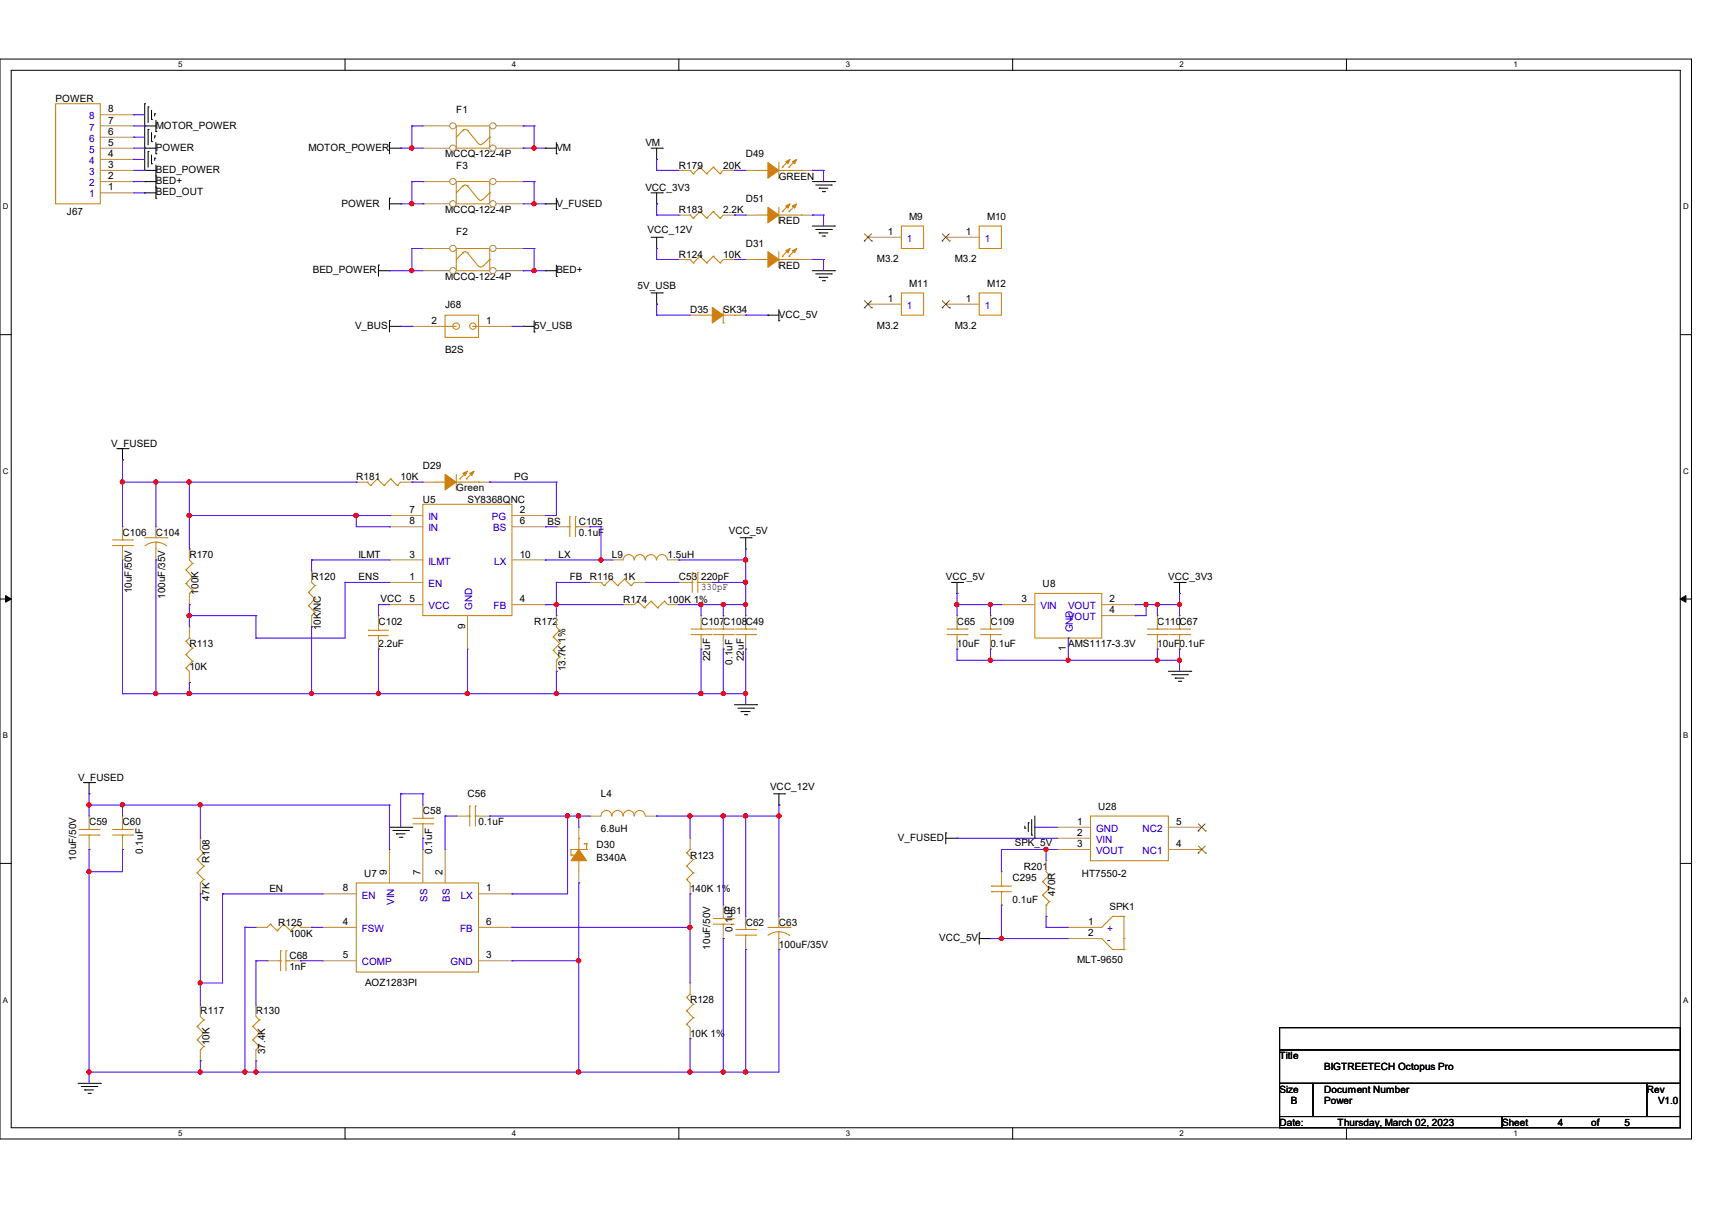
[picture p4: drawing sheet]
<svg xmlns="http://www.w3.org/2000/svg" width="297mm" height="210mm" viewBox="0 0 297 210" stroke-linecap="round" stroke-linejoin="round" font-family="sans-serif">
<path d="M0 10.2h293.5v187.3h-293.5zM1.9 12.2h289.6v183.4h-289.6z" fill="none" stroke="#000" stroke-width=".17"/>
<g fill="#fff">
<path d="M30.9 10.5h.8v1.5h-.8z"/>
<path d="M30.9 195.8h.8v1.5h-.8z"/>
</g>
<path d="M59.9 10.2v2M59.9 195.6v1.9" fill="none" stroke="#000" stroke-width=".17"/>
<g fill="#fff">
<path d="M88.8 10.5h.8v1.5h-.8z"/>
<path d="M88.8 195.8h.8v1.5h-.8z"/>
</g>
<path d="M117.8 10.2v2M117.8 195.6v1.9" fill="none" stroke="#000" stroke-width=".17"/>
<g fill="#fff">
<path d="M146.7 10.5h.8v1.5h-.8z"/>
<path d="M146.7 195.8h.8v1.5h-.8z"/>
</g>
<path d="M175.7 10.2v2M175.7 195.6v1.9" fill="none" stroke="#000" stroke-width=".17"/>
<g fill="#fff">
<path d="M204.6 10.5h.8v1.5h-.8z"/>
<path d="M204.6 195.8h.8v1.5h-.8z"/>
</g>
<path d="M233.6 10.2v2M233.6 195.6v1.9" fill="none" stroke="#000" stroke-width=".17"/>
<g fill="#fff">
<path d="M262.6 10.5h.7v1.5h-.7z"/>
<path d="M262.6 195.8h.7v1.5h-.7z"/>
<path d="M.5 35.1h1v1.5h-1z"/>
<path d="M292 35.1h1v1.5h-1z"/>
<path d="M.5 80.9h1v1.6h-1z"/>
<path d="M292 80.9h1v1.6h-1z"/>
</g>
<path d="M0 58h1.9M291.5 58h2" fill="none" stroke="#000" stroke-width=".17"/>
<g fill="#fff">
<path d="M.5 126.8h.9v1.5h-.9z"/>
<path d="M292 126.8h.9v1.5h-.9z"/>
</g>
<path d="M0 103.9h1.9M291.5 103.9h2" fill="none" stroke="#000" stroke-width=".17"/>
<path d="M1 103.3l.9 .6-.9 .5zM291.5 103.9l1-.6v1.1z" fill="#000" stroke="#000" stroke-width=".17"/>
<g fill="#fff">
<path d="M.5 172.6h.9v1.6h-.9z"/>
<path d="M292 172.6h.9v1.6h-.9z"/>
</g>
<g fill="none" stroke="#000" stroke-width=".17">
<path d="M25.1 18h.1M25.1 18v11.5M25.7 18.5h.1M25.7 18.5v2.8M26.3 19.1v1.6M26.8 19.7h.1M26.8 19.7v.4M25.1 21.8h.1M25.1 25.7h.1M25.1 29.5h.1M25.1 31.5h.1M25.1 33.4h.1"/>
<path d="M25.1 21.8h2M25.1 25.7h2M25.1 29.5h2M25.1 31.5h2M25.1 33.4h2M25.7 22.4h.1M25.7 26.3h.1M25.7 22.4v2.7M25.7 26.3v2.7M26.3 20.7h.1M26.3 24.6h.1M26.3 28.4h.1"/>
<path d="M26.3 23v1.6M26.3 26.9v1.5M26.8 23.6h.1M26.8 27.4h.1M26.8 23.6v.4M26.8 27.4v.4M27.1 22.8h.1M27.1 26.7h.1M27.1 30.5h.1M27.1 32.5h.1M27.1 34.4h.1M27.1 20.9v1.9"/>
<path d="M27.1 24.7v2M27.1 28.6v5.8M67.6 24.7h.1M67.6 34.4h.1M67.6 25.7h1.9M67.6 24.7v2M67.6 34.4v1.9M67.6 35.3h1.9M69.5 25.7h.1M69.5 35.3h.1M94.6 25.7h.1M94.6 35.3h.1"/>
<path d="M94.6 25.7h1.9M94.6 35.3h1.9M96.5 26.7h.1M96.5 36.3h.1M96.5 24.7v2M96.5 34.4v1.9M112.9 25.7h2M112.9 33.4h2M113.9 27.6h.1M113.9 35.3h.1M113.9 25.7v1.9M113.9 33.4v1.9"/>
<path d="M114.9 25.7h.1M114.9 33.4h.1M140.9 31.5h3.9M140.9 39.2h3.9M141.5 32.1h2.7M141.5 39.8h2.7M142.1 32.6h.1M142.1 32.6h1.5M142.7 33.2h.3M143 33.2h.1M144.2 32.1h.1M144.2 39.8h.1"/>
<path d="M144.8 31.5h.1M144.8 39.2h.1M65.7 46h.1M65.7 46.9h1.9M65.7 46v1.9M67.6 46.9h.1M67.6 55.6h.1M67.6 55.6v2M67.6 56.6h1.9M69.5 56.6h.1M90.8 56.6h.1M90.8 56.6h1.9"/>
<path d="M92.7 57.6h.1M92.7 55.6v2M94.6 46.9h.1M94.6 46.9h1.9M96.5 47.9h.1M96.5 46v1.9M112.9 41.1h2M112.9 50.8h2M113.9 43.1h.1M113.9 52.7h.1M113.9 41.1v2M113.9 50.8v1.9"/>
<path d="M114.9 41.1h.1M114.9 50.8h.1M133.2 54.7h.1M133.2 54.7h1.9M135.1 55.6h.1M135.1 53.7v1.9M140.9 46.9h3.9M141.5 47.5h2.7M142.1 48.1h.1M142.1 40.4h.1M142.1 48.1h1.5M142.1 40.4h1.5"/>
<path d="M142.7 48.7h.3M142.7 40.9h.3M143 48.7h.1M143 40.9h.1M144.2 47.5h.1M144.8 46.9h.1M20.3 77.8h1.9M21.3 79.8h.1M21.3 77.8v2M22.2 77.8h.1M128.4 93.3h1.9M129.4 95.2h.1"/>
<path d="M129.4 93.3v1.9M130.3 93.3h.1M165.1 101h1.9M166 102.9h.1M166 101v1.9M167 101h.1M202.7 116.4h3.9M203.3 117h2.7M203.7 101h1.9M203.9 117.6h.1M203.9 117.6h1.5M204.4 118.2h.5"/>
<path d="M204.6 102.9h.1M204.6 101v1.9M204.9 118.2h.1M205.6 101h.1M206 117h.1M206.6 116.4h.1M14.5 135.7h1.9M15.5 137.7h.1M15.5 135.7v2M16.4 135.7h.1M127.4 122.2h3.9M128 122.8h2.7"/>
<path d="M128.6 123.4h.1M128.6 123.4h1.5M129.2 124h.3M129.5 124h.1M130.7 122.8h.1M131.3 122.2h.1M134.2 137.7h1.9M135.1 139.6h.1M135.1 137.7v1.9M136.1 137.7h.1M0 149.7h1.9M67.6 143.5h3.9"/>
<path d="M68.2 144h2.7M68.7 144.6h.1M68.7 144.6h1.6M69.3 145.2h.4M69.7 145.2h.1M70.9 144h.1M71.5 143.5h.1M164.1 144.4h.1M164.1 145.4h1.9M164.1 144.4v1.9M166 145.4h.1M177.8 143.6h.1"/>
<path d="M177.8 143.3v.3M178.4 142.7h.1M178.4 142.7v1.5M179 144.8h.1M179 142.1v2.7M179.5 145.4h.1M179.5 141.5v3.9M291.5 149.7h2M169.9 161.8h.1M169.9 162.8h1.9M169.9 161.8v1.9M171.8 162.8h.1"/>
<path d="M222 178.2h69.5v3.9h-69.5zM13.5 187.9h3.9M14.1 188.4h2.7M14.7 189h.1M14.7 189h1.5M15.3 189.6h.4M15.7 189.6h.1M16.8 188.4h.1M17.4 187.9h.1M222 182.1h69.5v5.8h-69.5zM222 187.9h5.8v5.7h-5.8zM222 193.6h38.6v2h-38.6z"/>
<path d="M227.8 187.9h57.9v5.7h-57.9zM260.6 193.6h30.9v2h-30.9zM285.7 187.9h5.8v5.7h-5.8z"/>
</g>
<g fill="none" stroke="#cc8006" stroke-width=".17">
<path d="M79.2 31.5h5.8v3.8h-5.8zM80.3 32.3l.4-.2 .4 .2M80.3 32.3h.1M80.3 32.3l-1.1 1.1M81.1 32.3h.1M81.1 32.3l1.9 2.3M83.7 34.5l-.3 .3-.3-.2M85 33.4h.1M85 33.4l-1.2 1.2M119.7 29.5h.1M119.7 37.3h.1M119.7 29.5l.6 .6"/>
<path d="M119.7 37.3l.6 .5M120.3 30.1h.1M120.3 37.8h.1M121.5 29h.1M121.5 36.7h.1M121.5 29l1.1 1.1M121.5 29l-1.2 1.1M121.5 36.7l1.1 1.1M121.5 36.7l-1.2 1.1M122.6 30.1h.1M122.6 37.8h.1M123.7 29h.1"/>
<path d="M123.7 36.7h.1M123.7 29l1.2 1.1M123.7 29l-1.1 1.1M123.7 36.7l1.2 1.1M123.7 36.7l-1.1 1.1M124.9 30.1h.1M124.9 37.8h.1M125.5 29.5l-.6 .6M125.5 37.3l-.6 .5M169.9 39.2h3.8v3.9h-3.8zM77.2 54.7h5.8v3.8h-5.8zM77.2 56.6h.1"/>
<path d="M77.2 56.6h2M82 56.6h.1M82 56.6h1M121.6 54.7h2M123.6 54.7h.1M125.5 56h.1M125.5 53.3v2.7M125.5 54.7h1.9M127.4 54.7h.1M156.4 50.8h3.8v3.9h-3.8zM19.5 94.6h3.5M19.5 93.6h3.5"/>
<path d="M21.3 93.6h.1M21.3 94.6h.1M21.3 93.3v.3M21.3 94.6v.6M23 94.6h.1M23 93.6h.1M73.4 87.5h15.4v19.3h-15.4zM75.3 83.6h1.9M77.2 83.6h.1M79.2 85h.1M79.2 82.3v2.7M79.2 83.6h3.8"/>
<path d="M79.8 83.1h.1M80.9 83.1h.1M80.9 81.9l-1.1 1.2M82 81.9l-1.1 1.2M83 83.6h.1M120.1 99.3h.1M120.1 99.3v3.4M121.1 99.3h.1M121.1 99.3v3.4M32.3 115.9h.1M32.3 113.5h.1M32.3 111.2h.1"/>
<path d="M32.3 115.9l.6 .5M32.3 113.5l1.1 1.2M32.3 111.2l1.1 1.2M32.9 110.7h.1M32.9 110.7l-.6 .5M33.4 114.7h.1M33.4 112.4h.1M33.4 114.7l-1.1 1.2M33.4 112.4l-1.1 1.1M110.6 104.3h.1M110.6 104.3l-.5 .6M110.6 104.3l1.2 1.1"/>
<path d="M111.8 105.4h.1M112.9 104.3h.1M112.9 104.3l-1.1 1.1M112.9 104.3l1.2 1.1M114.1 105.4h.1M115.3 104.3h.1M115.3 104.3l-1.2 1.1M115.3 104.3l.5 .6M115.8 104.9h.1M119.7 101h.4M120.1 101h.1M121.1 101h.1"/>
<path d="M121.1 101h.5M13.7 144.8h3.5M13.7 143.8h3.5M15.5 143.8h.1M15.5 144.8h.1M15.5 143.5v.3M15.5 144.8v.6M17.2 144.8h.1M17.2 143.8h.1M34.2 149.1h.1M34.2 151.4h.1M34.2 149.1l1.1 1.1"/>
<path d="M34.2 151.4l1.1 1.1M34.8 153.1h.1M34.8 147.3l.5 .6M35.3 147.9h.1M35.3 150.2h.1M35.3 152.5h.1M35.3 147.9l-1.1 1.2M35.3 150.2l-1.1 1.2M35.3 152.5l-.5 .6M106.1 141.5a.93 .93 0 0 0-.9-1 .93 .93 0 0 0-.9 1M108.1 141.5a.95 .95 0 0 0-1-1 .95 .95 0 0 0-.9 1M110 141.5a.95 .95 0 0 0-.9-1 .95 .95 0 0 0-1 1"/>
<path d="M111.9 141.5a.93 .93 0 0 0-.9-1 .93 .93 0 0 0-.9 1M119.1 152.5h.1M119.1 150.2h.1M119.1 147.9h.1M119.1 152.5l.6 .6M119.1 150.2l1.2 1.2M119.1 147.9l1.2 1.2M119.7 147.3h.1M119.7 147.3l-.6 .6M120.3 151.4h.1M120.3 149.1h.1M120.3 151.4l-1.2 1.1"/>
<path d="M120.3 149.1l-1.2 1.1M123.7 159.3h3.5M125.5 159.3h.1M125.5 158.9v.4M127.2 159.3h.1M180.9 152.9h.1M180.9 155.2h.1M180.9 152.9l1.1 1.2M180.9 155.2l1.1 1.2M181.5 157h.1M181.5 151.2l.5 .6M182 151.8h.1"/>
<path d="M182 154.1h.1M182 156.4h.1M182 151.8l-1.1 1.1M182 154.1l-1.1 1.1M182 156.4l-.5 .6M193 158.9h.1M193 158.9l-1.9 1.9M193 158.9h2M195 158.9h.1M195 158.9v5.8M123.7 160.3h3.5M125.5 160.3h.1"/>
<path d="M125.5 160.3v.5M127.2 160.3h.1M191.1 162.8l1.9 1.9M193 164.7h.1M193 164.7h2M195 162.8h.1M195 164.7h.1"/>
<circle cx="79.2" cy="56.6" r=".56"/>
<circle cx="82" cy="56.6" r=".55"/>
</g>
<g fill="none" stroke="#a84" stroke-width=".17">
<path d="M117.8 29.5h.1M117.8 37.3h.1M117.8 29.5h1.9M117.8 37.3h1.9M125.5 29.5h1.9M125.5 37.3h1.9M127.4 29.5h.1M127.4 37.3h.1M71.5 56.6h.1M71.5 56.6h5.7M83 56.6h5.8M88.8 56.6h.1"/>
<path d="M119.7 54.7h.1M119.7 54.7h1.9M127.4 54.7h2M129.4 54.7h.1M150.6 52.7h.1M150.6 52.7h5.8M164.1 41.1h.1M164.1 41.1h5.8M21.3 91.4h.1M21.3 97.1h.1M21.3 91.4v1.9M21.3 95.2v1.9"/>
<path d="M67.6 97.1h.1M67.6 89.4h.1M67.6 91.4h.1M67.6 89.4h5.8M67.6 97.1h5.8M67.6 91.4h5.8M73.4 83.6h.1M73.4 83.6h1.9M83 83.6h2M85 83.6h.1M88.8 89.4h5.8M88.8 97.1h5.8"/>
<path d="M88.8 91.4h5.8M94.6 89.4h.1M94.6 91.4h.1M94.6 97.1h.1M32.9 118.4h.1M32.9 108.7h.1M32.9 108.7v2M32.9 116.4v2M67.6 101h.1M67.6 104.9h.1M67.6 101h5.8M67.6 104.9h5.8"/>
<path d="M81.1 112.6h.1M81.1 106.8v5.8M88.8 104.9h5.8M94.6 104.9h.1M108.1 104.9h.1M108.1 104.9h2M115.8 104.9h2M117.8 101h.1M117.8 104.9h.1M117.8 101h1.9M121.6 101h2M123.6 101h.1"/>
<path d="M15.5 141.5h.1M15.5 147.3h.1M15.5 141.5v2M15.5 145.4v1.9M34.8 145.4h.1M34.8 155h.1M34.8 145.4v1.9M34.8 153.1v1.9M102.3 141.5h.1M102.3 141.5h2M112 141.5h1.9M113.9 141.5h.1"/>
<path d="M119.7 155h.1M119.7 145.4h.1M119.7 145.4v1.9M119.7 153.1v1.9M125.5 157h.1M125.5 157v1.9M181.5 149.3h.1M181.5 158.9h.1M181.5 149.3v1.9M181.5 157v1.9M125.5 162.8h.1M125.5 160.8v2"/>
<path d="M185.3 160.8h.1M185.3 162.8h.1M185.3 160.8h5.8M185.3 162.8h5.8"/>
</g>
<g fill="#cc8006" stroke="#cc8006" stroke-width=".17">
<path d="M77.2 82.3l2 1.3-2 1.4z" fill-rule="evenodd"/>
<path d="M81.5 82.1l.8-.4-.4 .8z" fill-rule="evenodd"/>
<path d="M80.3 82.1l.8-.4-.4 .8z" fill-rule="evenodd"/>
<path d="M123.6 53.3l1.9 1.4-1.9 1.3z" fill-rule="evenodd"/>
</g>
<path d="M149.9 53.4h.1M150 52.2l1.2 1.2M151.2 52.2l-1.3 1.2M151.2 53.4h.1M163.4 41.8h.1M163.5 40.6l1.2 1.2M164.7 40.6l-1.3 1.2M164.7 41.8h.1" fill="none" stroke="#804000" stroke-width=".17"/>
<circle cx="78.6" cy="31.5" r=".54" fill="#fff" stroke="#a84" stroke-width=".17"/>
<path d="M73.4 31.5h.1M73.4 31.5h4.6" fill="none" stroke="#a84" stroke-width=".17"/>
<circle cx="85.5" cy="31.5" r=".54" fill="#fff" stroke="#a84" stroke-width=".17"/>
<path d="M86.1 31.5h4.7M90.8 31.5h.1" fill="none" stroke="#a84" stroke-width=".17"/>
<circle cx="78.6" cy="35.3" r=".54" fill="#fff" stroke="#a84" stroke-width=".17"/>
<path d="M73.4 35.3h.1M73.4 35.3h4.6" fill="none" stroke="#a84" stroke-width=".17"/>
<circle cx="85.5" cy="35.3" r=".54" fill="#fff" stroke="#a84" stroke-width=".17"/>
<g fill="none" stroke="#a84" stroke-width=".17">
<path d="M86.1 35.3h4.7M90.8 35.3h.1M129.4 29.5h.1M129.4 37.3h.1M129.4 29.5h1.9M129.4 37.3h1.9M139 29.5h1.9M139 37.3h1.9M140.9 29.5h.1M140.9 37.3h.1M164.1 52.7h.1M164.1 52.7h5.8"/>
<path d="M32.9 95.2h.1M32.9 95.2v1.9M32.9 104.9h.1M32.9 102.9v2M121.6 106.8h.1M121.6 112.6h.1M121.6 106.8v1.9M121.6 110.7v1.9M129.4 106.8h.1M129.4 112.6h.1M129.4 106.8v1.9M129.4 110.7v1.9"/>
<path d="M171.8 106.8h.1M171.8 112.6h.1M171.8 106.8v1.9M171.8 110.7v1.9M173.7 104.9h.1M173.7 104.9h5.8M185.3 110.7h.1M191.1 104.9h5.8M191.1 106.8h5.8M196.9 104.9h.1M196.9 106.8h.1M204.6 106.8h.1"/>
<path d="M204.6 112.6h.1M204.6 106.8v1.9M204.6 110.7v1.9M73.4 139.6h.1M73.4 139.6v1.9M21.3 141.5h.1M21.3 147.3h.1M21.3 141.5v2M21.3 145.4v1.9M56 155h.1M56 155h5.8M67.6 147.3h.1"/>
<path d="M67.6 147.3v5.8M73.4 145.4h.1M73.4 147.3h.1M73.4 143.5v1.9M73.4 147.3v5.8M77.2 147.3h.1M77.2 147.3v5.8M83 155h5.8M88.8 155h.1M129.4 158.9h.1M129.4 158.9v1.9M34.8 174.3h.1"/>
<path d="M34.8 174.3v2M56 160.8h.1M56 166.6h.1M56 166.6h5.8M56 160.8h5.8M83 166.6h5.8M83 160.8h5.8M88.8 166.6h.1M88.8 160.8h.1M119.7 170.5h.1M119.7 170.5v1.9M119.7 178.2v1.9"/>
<path d="M129.4 164.7h.1M129.4 162.8v1.9M34.8 184h.1M34.8 182.1v1.9M119.7 180.1h.1"/>
</g>
<g fill="none" stroke="#cc8006" stroke-width=".17">
<path d="M131.3 29.5h1.9M131.3 37.3h1.9M133.2 29.5h.1M133.2 37.3h.1M135.1 30.9h.1M135.1 38.7h.1M135.1 28.2v2.7M135.1 35.9v2.8M135.1 29.5h3.9M135.1 37.3h3.9M135.7 29h.1M135.7 36.7h.1"/>
<path d="M136.9 29h.1M136.9 36.7h.1M136.9 27.8l-1.2 1.2M136.9 35.6l-1.2 1.1M138 27.8l-1.1 1.2M138 35.6l-1.1 1.1M139 29.5h.1M139 37.3h.1M79.2 43.1h5.8v3.8h-5.8zM80.3 43.8l.4-.2 .4 .3M80.3 43.9h.1M80.3 43.9l-1.1 1.1"/>
<path d="M81.1 43.9h.1M81.1 43.9l1.9 2.3M83.7 46.1l-.3 .2-.3-.2M85 45h.1M85 45l-1.2 1.2M169.9 50.8h3.8v3.9h-3.8zM32.3 98.8h.1M32.3 98.8l1.1 1.2M32.9 97.1l.5 .6M33.4 97.7h.1M33.4 97.7l-1.1 1.1M32.3 101.2h.1"/>
<path d="M32.3 101.2l1.1 1.2M32.9 102.9h.1M33.4 100h.1M33.4 102.4h.1M33.4 100l-1.1 1.2M33.4 102.4l-.5 .5M119.9 110.1h3.5M119.9 109.1h3.5M121.6 109.1h.1M121.6 110.1h.1M121.6 108.7v.4M121.6 110.1v.6"/>
<path d="M123.4 110.1h.1M123.4 109.1h.1M127.6 110.1h3.5M127.6 109.1h3.5M129.4 109.1h.1M129.4 110.1h.1M129.4 108.7v.4M129.4 110.1v.6M131.1 110.1h.1M131.1 109.1h.1M170.1 110.1h3.5M170.1 109.1h3.5"/>
<path d="M171.8 109.1h.1M171.8 110.1h.1M171.8 108.7v.4M171.8 110.1v.6M173.6 110.1h.1M173.6 109.1h.1M179.5 102.9h11.6v7.8h-11.6zM202.9 110.1h3.5M202.9 109.1h3.5M204.6 109.1h.1M204.6 110.1h.1M204.6 108.7v.4"/>
<path d="M204.6 110.1v.6M206.4 110.1h.1M206.4 109.1h.1M19.5 144.8h3.5M19.5 143.8h3.5M21.3 143.8h.1M21.3 144.8h.1M21.3 143.5v.3M21.3 144.8v.6M23 144.8h.1M23 143.8h.1M61.8 153.1h21.2v15.5h-21.2z"/>
<path d="M71.6 142.9h3.5M71.6 141.9h3.5M73.4 141.9h.1M73.4 142.9h.1M73.4 141.5v.4M73.4 142.9v.6M75.1 142.9h.1M75.1 141.9h.1M34.2 178h.1M34.2 178l1.1 1.2M34.8 176.3l.5 .6M35.3 176.9h.1"/>
<path d="M35.3 179.2h.1M35.3 176.9l-1.1 1.1M35.3 179.2l-1.1 1.1M119.1 177.6h.1M119.1 175.3h.1M119.1 173h.1M119.1 177.6l.6 .6M119.1 175.3l1.2 1.2M119.1 173l1.2 1.2M119.7 172.4h.1M119.7 172.4l-.6 .6M120.3 176.5h.1"/>
<path d="M120.3 174.2h.1M120.3 176.5l-1.2 1.1M120.3 174.2l-1.2 1.1M127.6 162.2h3.5M127.6 161.2h3.5M129.4 161.2h.1M129.4 162.2h.1M129.4 160.8v.4M129.4 162.2v.6M131.1 162.2h.1M131.1 161.2h.1M34.2 180.3h.1"/>
<path d="M34.2 180.3l1.1 1.2M34.8 182.1h.1M35.3 181.5h.1M35.3 181.5l-.5 .6"/>
</g>
<g fill="#cc8006" stroke="#cc8006" stroke-width=".17">
<path d="M133.2 28.2l1.9 1.3-1.9 1.4z" fill-rule="evenodd"/>
<path d="M137.5 28l.7-.4-.4 .8z" fill-rule="evenodd"/>
<path d="M136.3 28l.8-.4-.4 .8z" fill-rule="evenodd"/>
<path d="M133.2 35.9l1.9 1.4-1.9 1.4z" fill-rule="evenodd"/>
<path d="M137.5 35.7l.7-.4-.4 .8z" fill-rule="evenodd"/>
<path d="M136.3 35.7l.8-.4-.4 .8z" fill-rule="evenodd"/>
</g>
<path d="M163.4 53.4h.1M163.5 52.2l1.2 1.2M164.7 52.2l-1.3 1.2M164.7 53.4h.1" fill="none" stroke="#804000" stroke-width=".17"/>
<circle cx="78.6" cy="43.1" r=".54" fill="#fff" stroke="#a84" stroke-width=".17"/>
<path d="M73.4 43.1h.1M73.4 43.1h4.6" fill="none" stroke="#a84" stroke-width=".17"/>
<circle cx="85.5" cy="43.1" r=".54" fill="#fff" stroke="#a84" stroke-width=".17"/>
<path d="M86.1 43.1h4.7M90.8 43.1h.1" fill="none" stroke="#a84" stroke-width=".17"/>
<circle cx="78.6" cy="46.9" r=".54" fill="#fff" stroke="#a84" stroke-width=".17"/>
<path d="M73.4 46.9h.1M73.4 46.9h4.6" fill="none" stroke="#a84" stroke-width=".17"/>
<circle cx="85.5" cy="46.9" r=".54" fill="#fff" stroke="#a84" stroke-width=".17"/>
<g fill="none" stroke="#a84" stroke-width=".17">
<path d="M86.1 46.9h4.7M90.8 46.9h.1M27.1 91.4h.1M27.1 97.1h.1M27.1 91.4v1.9M27.1 95.2v1.9M106.2 97.1h.1M106.2 97.1h1.9M115.8 97.1h2M117.8 97.1h.1M65.7 112.6h.1M65.7 106.8h.1"/>
<path d="M65.7 106.8v1.9M65.7 110.7v1.9M102.3 101h.1M102.3 101h2M110.1 101h1.9M112 101h.1M125.5 106.8h.1M125.5 112.6h.1M125.5 106.8v1.9M125.5 110.7v1.9M166 106.8h.1M166 112.6h.1"/>
<path d="M166 106.8v1.9M166 110.7v1.9M135.1 158.9h.1M135.1 158.9v1.9M173.7 157h.1M173.7 151.2h.1M173.7 151.2v1.9M173.7 155v2M135.1 164.7h.1M135.1 162.8v1.9"/>
</g>
<g fill="none" stroke="#cc8006" stroke-width=".17">
<path d="M79.2 21.8h5.8v3.9h-5.8zM80.3 22.6l.4-.2 .4 .2M80.3 22.6h.1M80.3 22.6l-1.1 1.2M81.1 22.6h.1M81.1 22.6l1.9 2.3M83.7 24.9l-.3 .2-.3-.2M85 23.8h.1M85 23.8l-1.2 1.1M25.1 93.3h3.9M27.1 95.2h.1M27.1 94l1.1 .3 .7 .4"/>
<path d="M27.1 94l-.9 .1-1.1 .6M27.1 94v1.2M29 93.3h.1M108.1 97.1a.95 .95 0 0 1 1-.9 .95 .95 0 0 1 .9 .9M110.1 97.1a.93 .93 0 0 1 .9-.9 .93 .93 0 0 1 .9 .9M112 97.1a.95 .95 0 0 1 .9-.9 .95 .95 0 0 1 1 .9M113.9 97.1a.93 .93 0 0 1 1-.9 .93 .93 0 0 1 .9 .9M63.9 109.3h.1M63.9 110.2h.1M63.9 109.3h3.5M63.9 110.2h3.5M65.7 110.2h.1"/>
<path d="M65.7 109.3h.1M65.7 108.7v.6M65.7 110.2v.5M104.3 101h.1M104.3 101l.5 .6M104.8 101.6h.1M106 100.4h.1M106 100.4l1.1 1.2M106 100.4l-1.2 1.2M107.1 101.6h.1M108.3 100.4h.1M108.3 100.4l1.2 1.2"/>
<path d="M108.3 100.4l-1.2 1.2M109.5 101.6h.1M110.1 101l-.6 .6M123.7 110.1h3.5M123.7 109.1h3.5M125.5 109.1h.1M125.5 110.1h.1M125.5 108.7v.4M125.5 110.1v.6M127.2 110.1h.1M127.2 109.1h.1M164.3 110.1h3.5"/>
<path d="M164.3 109.1h3.5M166 109.1h.1M166 110.1h.1M166 108.7v.4M166 110.1v.6M167.8 110.1h.1M167.8 109.1h.1M172 153.7h.1M172 154.6h.1M172 153.7h3.5M172 154.6h3.5M173.7 154.6h.1"/>
<path d="M173.7 153.7h.1M173.7 153.1v.6M173.7 154.6v.4M133.2 160.8h3.9M135.1 162.8h.1M135.1 161.6l1.2 .2 .7 .5M135.1 161.6l-.8 .1-1.1 .5M135.1 161.6v1.2M137.1 160.8h.1"/>
</g>
<circle cx="78.6" cy="21.8" r=".54" fill="#fff" stroke="#a84" stroke-width=".17"/>
<path d="M73.4 21.8h.1M73.4 21.8h4.6" fill="none" stroke="#a84" stroke-width=".17"/>
<circle cx="85.5" cy="21.8" r=".54" fill="#fff" stroke="#a84" stroke-width=".17"/>
<path d="M86.1 21.8h4.7M90.8 21.8h.1" fill="none" stroke="#a84" stroke-width=".17"/>
<circle cx="78.6" cy="25.7" r=".54" fill="#fff" stroke="#a84" stroke-width=".17"/>
<path d="M73.4 25.7h.1M73.4 25.7h4.6" fill="none" stroke="#a84" stroke-width=".17"/>
<circle cx="85.5" cy="25.7" r=".54" fill="#fff" stroke="#a84" stroke-width=".17"/>
<g fill="none" stroke="#a84" stroke-width=".17">
<path d="M17.4 19.9h5.8M23.2 19.9h.1M17.4 25.7h5.8M17.4 33.4h5.8M17.4 31.5h5.8M17.4 29.5h5.8M17.4 27.6h5.8M17.4 23.8h5.8M17.4 21.8h5.8M23.2 33.4h.1M23.2 31.5h.1M23.2 29.5h.1"/>
<path d="M23.2 27.6h.1M23.2 25.7h.1M23.2 23.8h.1M23.2 21.8h.1M86.1 25.7h4.7M90.8 25.7h.1M117.8 45h.1M117.8 45h1.9M125.5 45h1.9M127.4 45h.1M129.4 45h.1M129.4 45h1.9"/>
<path d="M139 45h1.9M140.9 45h.1M150.6 41.1h.1M150.6 41.1h5.8M54.1 99.1h.1M54.1 99.1v1.9M61.8 83.6h.1M61.8 83.6h1.9M69.5 83.6h2M71.5 83.6h.1M96.5 91.4h.1M96.5 91.4h2"/>
<path d="M100.4 91.4h1.9M102.3 91.4h.1M54.1 108.7h.1M54.1 106.8v1.9M96.5 106.8h.1M96.5 116.4h.1M96.5 106.8v1.9M96.5 114.5v1.9M200.8 106.8h.1M200.8 112.6h.1M200.8 106.8v1.9M200.8 110.7v1.9"/>
<path d="M79.2 141.5h.1M79.2 141.5h1.9M83 141.5h2M85 141.5h.1M100.4 153.1h.1M100.4 143.5h.1M100.4 143.5v1.9M100.4 151.2v1.9M183.4 143.5h.1M183.4 145.4h.1M183.4 147.3h.1M183.4 143.5h5.8"/>
<path d="M183.4 145.4h5.8M183.4 147.3h5.8M202.7 143.5h5.8M202.7 147.3h5.8M208.5 147.3h.1M208.5 143.5h.1M44.4 174.3h.1M44.4 160.8h.1M44.4 174.3v2M44.4 160.8h2M46.4 166.6h.1M46.4 166.6h1.9"/>
<path d="M50.2 166.6h2M52.2 166.6h.1M52.2 160.8h1.9M54.1 160.8h.1M44.4 184h.1M44.4 182.1v1.9"/>
</g>
<g fill="none" stroke="#cc8006" stroke-width=".17">
<path d="M9.7 18h7.7v17.3h-7.7zM156.4 39.2h3.8v3.9h-3.8zM119.7 45h.1M119.7 45l.6 .6M120.3 45.6h.1M121.5 44.4h.1M121.5 44.4l1.1 1.2M121.5 44.4l-1.2 1.2M122.6 45.6h.1M123.7 44.4h.1M123.7 44.4l1.2 1.2M123.7 44.4l-1.1 1.2"/>
<path d="M124.9 45.6h.1M125.5 45l-.6 .6M131.3 45h1.9M133.2 45h.1M135.1 46.4h.1M135.1 43.6v2.8M135.1 45h3.9M135.7 44.4h.1M136.9 44.4h.1M136.9 43.3l-1.2 1.1M138 43.3l-1.1 1.1M139 45h.1"/>
<path d="M63.7 83.6h.1M63.7 83.6l.6 .6M64.3 84.2h.1M65.4 83.1h.1M65.4 83.1l1.2 1.1M65.4 83.1l-1.1 1.1M66.6 84.2h.1M67.8 83.1h.1M67.8 83.1l1.1 1.1M67.8 83.1l-1.2 1.1M68.9 84.2h.1M69.5 83.6l-.6 .6"/>
<path d="M98.5 91.4h.3M98.8 91.4h.1M98.8 89.6h.1M98.8 89.6v3.5M99.8 89.6h.1M99.8 91.4h.1M99.8 91.4h.6M99.8 89.6v3.5M53.5 102.7h.1M53.5 105h.1M53.5 102.7l1.2 1.2M53.5 105l1.2 1.2"/>
<path d="M54.1 106.8h.1M54.1 101l.6 .6M54.7 101.6h.1M54.7 103.9h.1M54.7 106.2h.1M54.7 101.6l-1.2 1.1M54.7 103.9l-1.2 1.1M54.7 106.2l-.6 .6M96 110.4h.1M96 112.8h.1M96 110.4l1.1 1.2M96 112.8l1.1 1.1"/>
<path d="M96.5 114.5h.1M96.5 108.7l.6 .6M97.1 109.3h.1M97.1 111.6h.1M97.1 113.9h.1M97.1 109.3l-1.1 1.1M97.1 111.6l-1.1 1.2M97.1 113.9l-.6 .6M199.1 110.1h3.4M199.1 109.1h3.4M200.8 109.1h.1M200.8 110.1h.1"/>
<path d="M200.8 108.7v.4M200.8 110.1v.6M202.5 110.1h.1M202.5 109.1h.1M81.5 139.8h.1M81.5 139.8v3.5M82.5 139.8h.1M82.5 139.8v3.5M81.1 141.5h.4M81.5 141.5h.1M82.5 141.5h.1M82.5 141.5h.5"/>
<path d="M99.1 148.3h.1M99.1 148.3h.3M99.4 148.3h.1M100.4 149.3h.1M100.4 145.4h.1M100.4 145.4v1.9M100.4 149.3v1.9M101.3 146.3h.1M101.3 146.3h.5M101.8 147.3h.1M101.8 146.3h.1M101.8 147.3h-2.7v1"/>
<path d="M101.8 146.3v1M189.2 141.5h13.5v7.8h-13.5zM43.9 178h.1M43.9 178l1.1 1.2M44.4 176.3l.6 .6M45 176.9h.1M45 179.2h.1M45 176.9l-1.1 1.1M45 179.2l-1.1 1.1M46.9 160.3h.1M46.9 160.3l-.5 .5M46.9 160.3l1.2 1.1"/>
<path d="M48.1 161.4h.1M48.3 166.6h.4M48.7 166.6h.1M48.7 164.9h.1M48.7 164.9v3.5M49.2 160.3h.1M49.2 160.3l-1.1 1.1M49.2 160.3l1.2 1.1M49.6 164.9h.1M49.6 166.6h.1M49.6 166.6h.6M49.6 164.9v3.5"/>
<path d="M50.4 161.4h.1M51.6 160.3h.1M51.6 160.3l-1.2 1.1M51.6 160.3l.6 .5M52.2 160.8h.1M43.9 180.3h.1M43.9 180.3l1.1 1.2M44.4 182.1h.1M45 181.5h.1M45 181.5l-.6 .6"/>
</g>
<path d="M149.9 41.8h.1M150 40.6l1.2 1.2M151.2 40.6l-1.3 1.2M151.2 41.8h.1M207.9 148h.1M207.9 144.1h.1M207.9 146.7l1.2 1.3M207.9 142.9l1.2 1.2M209.1 146.7l-1.2 1.3M209.1 142.9l-1.2 1.2M209.1 148h.1M209.1 144.1h.1" fill="none" stroke="#804000" stroke-width=".17"/>
<g fill="#cc8006" stroke="#cc8006" stroke-width=".17">
<path d="M100.4 147.3l1.4 2h-2.7z" fill-rule="evenodd"/>
<path d="M133.2 43.6l1.9 1.4-1.9 1.4z" fill-rule="evenodd"/>
<path d="M137.5 43.5l.7-.4-.4 .8z" fill-rule="evenodd"/>
<path d="M136.3 43.5l.8-.4-.4 .8z" fill-rule="evenodd"/>
</g>
<g fill="none" stroke="#4200ff" stroke-width=".17">
<path d="M23.2 19.9h.1M23.2 19.9h1.9M23.2 23.8h.1M23.2 27.6h.1M23.2 31.5h.1M23.2 25.7h1.9M23.2 21.8h1.9M23.2 31.5h1.9M23.2 23.8h1.9M23.2 27.6h1.9M23.2 29.5h1.9M23.2 33.4h1.9"/>
<path d="M25.1 21.8h.1M25.1 25.7h.1M25.1 29.5h.1M25.1 33.4h.1M69.5 25.7h.1M69.5 25.7h3.9M69.5 35.3h3.9M71.5 21.8h.1M71.5 25.7h.1M71.5 31.5h.1M71.5 35.3h.1M71.5 21.8h1.9"/>
<path d="M71.5 21.8v3.9M71.5 31.5v3.8M71.5 31.5h1.9M73.4 31.5h.1M73.4 35.3h.1M90.8 25.7h.1M90.8 21.8h.1M90.8 25.7h3.8M90.8 21.8h1.9M90.8 31.5h1.9M90.8 35.3h3.8M92.7 21.8h.1"/>
<path d="M92.7 25.7h.1M92.7 31.5h.1M92.7 35.3h.1M92.7 21.8v3.9M92.7 31.5v3.8M94.6 35.3h.1M113.9 27.6h.1M113.9 29.5h.1M113.9 35.3h.1M113.9 37.3h.1M113.9 27.6v1.9M113.9 35.3v2"/>
<path d="M113.9 29.5h3.9M113.9 37.3h3.9M127.4 29.5h.1M127.4 37.3h.1M127.4 29.5h2M127.4 37.3h2M140.9 29.5h.1M140.9 37.3h.1M140.9 29.5h2M140.9 37.3h2M142.9 29.5h.1M142.9 37.3h.1"/>
<path d="M142.9 29.5v2M142.9 37.3v1.9M67.6 46.9h.1M67.6 46.9h5.8M69.5 56.6h2M71.5 43.1h.1M71.5 46.9h.1M71.5 56.6h.1M71.5 43.1v3.8M71.5 43.1h1.9M88.8 56.6h2M90.8 43.1h.1"/>
<path d="M90.8 46.9h.1M90.8 56.6h.1M90.8 43.1h1.9M90.8 46.9h3.8M92.7 43.1h.1M92.7 46.9h.1M92.7 43.1v3.8M113.9 45h.1M113.9 43.1h.1M113.9 54.7h.1M113.9 52.7h.1M113.9 45h3.9"/>
<path d="M113.9 43.1v1.9M113.9 52.7v2M113.9 54.7h5.8M127.4 45h.1M127.4 45h2M129.4 54.7h.1M129.4 54.7h3.8M140.9 45h.1M140.9 45h2M142.9 45h.1M142.9 45v1.9M21.3 79.8h.1"/>
<path d="M21.3 79.8v11.6M21.3 83.6h.1M21.3 97.1v23.2M21.3 83.6h40.5M27.1 83.6h.1M27.1 97.1h.1M27.1 83.6v7.8M27.1 97.1v23.2M32.9 95.2h.1M32.9 83.6h.1M32.9 83.6v11.6M32.9 89.4h34.7"/>
<path d="M54.1 97.1h.1M54.1 97.1h13.5M54.1 97.1v2M61.8 89.4h.1M61.8 83.6h.1M61.8 89.4v2h5.8M67.6 91.4h.1M67.6 89.4h.1M71.5 83.6h.1M71.5 83.6h1.9M85 83.6h.1M85 83.6h11.5"/>
<path d="M94.6 89.4h.1M94.6 91.4h.1M94.6 97.1h.1M94.6 97.1h11.6M94.6 91.4h1.9M96.5 83.6h.1M96.5 83.6v5.8h-1.9M102.3 91.4h.1M102.3 91.4h2M104.3 91.4h.1M104.3 97.1h.1M104.3 91.4v5.7"/>
<path d="M117.8 97.1h.1M117.8 97.1h11.6M129.4 97.1h.1M129.4 95.2v11.6M32.9 104.9h.1M32.9 106.8h.1M32.9 118.4h.1M32.9 104.9v3.8M32.9 118.4v1.9M32.9 106.8h11.5M44.4 106.8h.1M44.4 110.7h.1"/>
<path d="M44.4 106.8v3.9M54.1 108.7h.1M54.1 108.7v11.6M59.9 101h.1M59.9 101v9.7h-15.5M59.9 101h7.7M65.7 104.9h.1M65.7 112.6h.1M65.7 104.9v1.9M65.7 112.6v7.7M65.7 104.9h1.9M81.1 112.6v7.7"/>
<path d="M94.6 104.9h.1M94.6 104.9h13.5M96.5 104.9h.1M96.5 116.4h.1M96.5 101h.1M96.5 101h5.8M96.5 101v5.8M96.5 116.4v3.9M112 101h.1M112 101h5.8M117.8 104.9h.1M117.8 104.9h11.6"/>
<path d="M121.6 104.9h.1M121.6 112.6h.1M121.6 104.9v1.9M121.6 112.6v7.7M123.6 101h.1M123.6 101h5.8M125.5 104.9h.1M125.5 112.6h.1M125.5 104.9v1.9M125.5 112.6v7.7M129.4 101h.1M129.4 104.9h.1"/>
<path d="M129.4 112.6h.1M129.4 112.6v9.6M166 102.9h.1M166 104.9h.1M166 112.6h.1M166 114.5h.1M166 104.9h7.7M166 102.9v3.9M166 112.6v1.9M166 114.5h38.6M171.8 104.9h.1M171.8 112.6h.1"/>
<path d="M171.8 114.5h.1M171.8 104.9v1.9M171.8 112.6v1.9M185.3 110.7h.1M185.3 114.5h.1M185.3 110.7v3.8M196.9 104.9h.1M196.9 106.8h.1M196.9 104.9h7.7M198.8 104.9h.1M198.8 104.9v1.9h-1.9M200.8 104.9h.1"/>
<path d="M200.8 112.6h.1M200.8 114.5h.1M200.8 104.9v1.9M200.8 112.6v1.9M204.6 102.9h.1M204.6 104.9h.1M204.6 112.6h.1M204.6 114.5h.1M204.6 102.9v3.9M204.6 112.6v3.8M15.5 137.7h.1M15.5 139.6h.1"/>
<path d="M15.5 137.7v3.8M15.5 139.6h52.1M21.3 139.6h.1M21.3 120.3h.1M21.3 139.6v1.9M21.3 120.3h108.1M27.1 120.3h.1M32.9 120.3h.1M34.8 139.6h.1M34.8 139.6v5.8M54.1 120.3h.1M67.6 139.6h.1"/>
<path d="M67.6 139.6v7.7M69.5 137.7h.1M69.5 137.7h3.9M69.5 137.7v5.8M73.4 137.7h.1M73.4 137.7v1.9M81.1 120.3h.1M96.5 120.3h.1M121.6 120.3h.1M125.5 120.3h.1M129.4 120.3h.1M135.1 139.6h.1"/>
<path d="M135.1 139.6v19.3M15.5 147.3h.1M15.5 151.2h.1M15.5 147.3v40.6M21.3 147.3h.1M21.3 147.3v3.9h-5.8M34.8 155h.1M34.8 155v19.3M38.6 155h.1M38.6 155h17.4M38.6 155v15.5h-3.8M73.4 145.4h.1"/>
<path d="M73.4 145.4v1.9M77.2 141.5h.1M77.2 141.5v5.8M77.2 141.5h2M85 141.5h.1M85 141.5h17.3M88.8 155h.1M98.5 141.5h.1M98.5 141.5v13.5h-9.7M100.4 141.5h.1M100.4 153.1h.1M100.4 141.5v2"/>
<path d="M100.4 153.1v32.8M113.9 141.5h.1M113.9 141.5h21.2M119.7 141.5h.1M119.7 155h.1M119.7 141.5v3.9M119.7 155v15.5M125.5 141.5h.1M125.5 141.5v15.5M129.4 141.5h.1M129.4 141.5v17.4M135.1 141.5h.1"/>
<path d="M166 145.4h.1M166 145.4h17.4M173.7 157h.1M173.7 147.3h.1M173.7 147.3h9.7M173.7 147.3v3.9M173.7 157v5.8M179.5 143.5h.1M179.5 143.5h3.9M181.5 147.3h.1M181.5 158.9h.1M181.5 147.3v2"/>
<path d="M181.5 158.9v1.9M34.8 170.5h.1M42.5 160.8h.1M42.5 160.8h1.9M42.5 160.8v25.1M44.4 166.6h.1M44.4 166.6h2M44.4 166.6v7.7M52.2 166.6h.1M52.2 166.6h3.8M54.1 160.8h.1M54.1 160.8h1.9"/>
<path d="M88.8 160.8h.1M88.8 166.6h.1M88.8 160.8h30.9M88.8 166.6h11.6M100.4 166.6h.1M119.7 160.8h.1M125.5 162.8h.1M125.5 162.8v23.1M129.4 164.7h.1M129.4 164.7v21.2M135.1 164.7h.1M135.1 164.7v21.2h-119.6"/>
<path d="M171.8 162.8h.1M171.8 162.8h13.5M173.7 162.8h.1M181.5 160.8h.1M181.5 160.8h3.8M15.5 185.9h.1M34.8 185.9h.1M34.8 184h.1M34.8 184v1.9M42.5 185.9h.1M44.4 184h.1M44.4 185.9h.1"/>
<path d="M44.4 184v1.9M100.4 185.9h.1M119.7 180.1h.1M119.7 185.9h.1M119.7 180.1v5.8M125.5 185.9h.1M129.4 185.9h.1"/>
</g>
<g fill="#f00" stroke="#f00" stroke-width=".17">
<circle cx="21.2" cy="139.6" r=".36"/>
<circle cx="15.4" cy="139.6" r=".36"/>
<circle cx="34.7" cy="139.6" r=".36"/>
<circle cx="98.4" cy="141.5" r=".36"/>
<circle cx="100.4" cy="141.5" r=".37"/>
<circle cx="119.7" cy="141.5" r=".37"/>
<circle cx="125.5" cy="141.5" r=".37"/>
<circle cx="129.3" cy="141.5" r=".37"/>
<circle cx="135.1" cy="141.5" r=".37"/>
<circle cx="15.4" cy="185.9" r=".36"/>
<circle cx="15.4" cy="151.2" r=".36"/>
<circle cx="42.5" cy="185.9" r=".37"/>
<circle cx="119.7" cy="160.8" r=".37"/>
<circle cx="125.5" cy="185.9" r=".37"/>
<circle cx="129.3" cy="185.9" r=".37"/>
<circle cx="100.4" cy="166.6" r=".37"/>
<circle cx="34.7" cy="170.5" r=".36"/>
<circle cx="100.4" cy="185.9" r=".37"/>
<circle cx="44.4" cy="185.9" r=".36"/>
<circle cx="119.7" cy="185.9" r=".37"/>
<circle cx="71.4" cy="25.7" r=".37"/>
<circle cx="92.6" cy="25.7" r=".36"/>
<circle cx="92.6" cy="35.3" r=".36"/>
<circle cx="71.4" cy="35.3" r=".37"/>
<circle cx="71.4" cy="46.9" r=".37"/>
<circle cx="92.6" cy="46.9" r=".36"/>
<circle cx="34.7" cy="185.9" r=".36"/>
<circle cx="32.8" cy="106.8" r=".37"/>
<circle cx="21.2" cy="83.6" r=".36"/>
<circle cx="54" cy="120.3" r=".36"/>
<circle cx="32.8" cy="120.3" r=".37"/>
<circle cx="65.6" cy="120.3" r=".36"/>
<circle cx="81.1" cy="120.3" r=".37"/>
<circle cx="32.8" cy="89.4" r=".37"/>
<circle cx="61.8" cy="89.4" r=".37"/>
<circle cx="27" cy="83.6" r=".36"/>
<circle cx="27" cy="120.3" r=".36"/>
<circle cx="104.2" cy="97.1" r=".36"/>
<circle cx="96.5" cy="104.8" r=".37"/>
<circle cx="129.3" cy="101" r=".37"/>
<circle cx="121.6" cy="104.8" r=".36"/>
<circle cx="125.5" cy="104.8" r=".37"/>
<circle cx="129.3" cy="104.8" r=".37"/>
<circle cx="121.6" cy="120.3" r=".36"/>
<circle cx="96.5" cy="120.3" r=".37"/>
<circle cx="125.5" cy="120.3" r=".37"/>
<circle cx="129.3" cy="120.3" r=".37"/>
<circle cx="32.8" cy="83.6" r=".37"/>
<circle cx="129.3" cy="97.1" r=".37"/>
<circle cx="166" cy="104.8" r=".36"/>
<circle cx="171.8" cy="104.8" r=".36"/>
<circle cx="198.8" cy="104.8" r=".36"/>
<circle cx="200.8" cy="104.8" r=".36"/>
<circle cx="204.6" cy="104.8" r=".36"/>
<circle cx="200.8" cy="114.5" r=".36"/>
<circle cx="185.3" cy="114.5" r=".36"/>
<circle cx="171.8" cy="114.5" r=".36"/>
<circle cx="204.6" cy="114.5" r=".36"/>
<circle cx="181.5" cy="147.3" r=".36"/>
<circle cx="173.7" cy="162.8" r=".37"/>
</g>
<g font-size="1.7">
<text x="9.7" y="17.7">POWER</text>
<text x="18.8" y="23.4">6</text>
<text x="18.8" y="21.4">7</text>
<text x="18.8" y="19.5">8</text>
<text x="27.1" y="22.3">MOTOR_POWER</text>
<text x="79.2" y="19.6">F1</text>
<text x="18.8" y="29.1">3</text>
<text x="18.8" y="27.2">4</text>
<text x="18.8" y="25.3">5</text>
<text x="27.1" y="26.2">POWER</text>
<text x="53.5" y="26.2">MOTOR_POWER</text>
<text x="77.2" y="27.3">MCCQ-122-4P</text>
<text x="79.2" y="29.3">F3</text>
<text x="96.5" y="26.2">VM</text>
<text x="112" y="25.4">VM</text>
<text x="117.8" y="29.3">R179</text>
<text x="125.5" y="29.3">20K</text>
<text x="129.4" y="27.3">D49</text>
<text x="18.8" y="33">1</text>
<text x="18.8" y="31.1">2</text>
<text x="27.1" y="30">BED_POWER</text>
<text x="27.1" y="32">BED+</text>
<text x="27.1" y="33.9">BED_OUT</text>
<text x="59.3" y="35.8">POWER</text>
<text x="96.5" y="35.8">V_FUSED</text>
<text x="112" y="33.1">VCC_3V3</text>
<text x="129.4" y="35.1">D51</text>
<text x="135.1" y="31.2">GREEN</text>
<text x="11.6" y="37.3">J67</text>
<text x="77.2" y="37">MCCQ-122-4P</text>
<text x="79.2" y="40.8">F2</text>
<text x="112.4" y="40.4">VCC_12V</text>
<text x="117.8" y="37">R183</text>
<text x="125.5" y="37">2.2K</text>
<text x="135.1" y="38.9">RED</text>
<text x="154" y="40.7">1</text>
<text x="157.7" y="38.1">M9</text>
<text x="167.6" y="40.7">1</text>
<text x="171.2" y="38.1">M10</text>
<text x="54.3" y="47.4">BED_POWER</text>
<text x="96.5" y="47.4">BED+</text>
<text x="117.8" y="44.7">R124</text>
<text x="125.5" y="44.7">10K</text>
<text x="129.4" y="42.8">D31</text>
<text x="135.1" y="46.6">RED</text>
<text x="152.1" y="45.5">M3.2</text>
<text x="165.6" y="45.5">M3.2</text>
<text x="77.2" y="53.4">J68</text>
<text x="77.2" y="48.6">MCCQ-122-4P</text>
<text x="110.6" y="50.1">5V_USB</text>
<text x="154" y="52.3">1</text>
<text x="157.7" y="49.7">M11</text>
<text x="167.6" y="52.3">1</text>
<text x="171.2" y="49.7">M12</text>
<text x="61.6" y="57">V_BUS</text>
<text x="74.9" y="56.2">2</text>
<text x="84.4" y="56.2">1</text>
<text x="92.7" y="57">5V_USB</text>
<text x="119.7" y="54.4">D35</text>
<text x="125.5" y="54.4">SK34</text>
<text x="135.1" y="55.1">VCC_5V</text>
<text x="152.1" y="57">M3.2</text>
<text x="165.6" y="57">M3.2</text>
<text x="77.2" y="61.3">B2S</text>
<text x="19.3" y="77.5">V_FUSED</text>
<text x="61.8" y="83.3">R181</text>
<text x="69.5" y="83.3">10K</text>
<text x="73.4" y="81.4">D29</text>
<text x="89.2" y="83.2">PG</text>
<text x="71" y="89">7</text>
<text x="73.4" y="87.2">U5</text>
<text x="79.2" y="85.2">Green</text>
<text x="81.1" y="87.2">SY8368QNC</text>
<text x="90.2" y="89">2</text>
<text x="21.3" y="93">C106</text>
<text x="27.1" y="93">C104</text>
<text x="71" y="90.9">8</text>
<text x="90.2" y="90.9">6</text>
<text x="95" y="91">BS</text>
<text x="100.4" y="91">C105</text>
<text x="100.4" y="93">0.1uF</text>
<text x="126.4" y="92.5">VCC_5V</text>
<text x="32.8" y="96.8">R170</text>
<text x="54.1" y="100.7">R120</text>
<text x="62.2" y="96.7">ILMT</text>
<text x="62.2" y="100.6">ENS</text>
<text x="71" y="100.6">1</text>
<text x="71" y="96.7">3</text>
<text x="90.2" y="96.7">10</text>
<text x="96.9" y="96.7">LX</text>
<text x="98.8" y="100.6">FB</text>
<text x="102.3" y="100.7">R116</text>
<text x="106.2" y="96.8">L9</text>
<text x="108.1" y="100.7">1K</text>
<text x="115.8" y="96.8">1.5uH</text>
<text x="117.8" y="100.7">C53 220pF</text>
<text x="164.1" y="100.7">VCC_5V</text>
<text x="180.9" y="101.8">U8</text>
<text x="202.7" y="100.7">VCC_3V3</text>
<text x="22.9" y="102.9" transform="rotate(-90 22.9 102.9)">10uF/50V</text>
<text x="28.7" y="103.9" transform="rotate(-90 28.7 103.9)">100uF/35V</text>
<text x="34.5" y="103.1" transform="rotate(-90 34.5 103.1)">100K</text>
<text x="66" y="104.5">VCC</text>
<text x="71" y="104.4">5</text>
<text x="90.2" y="104.4">4</text>
<text x="108.1" y="104.5">R174</text>
<text x="115.8" y="104.5">100K 1%</text>
<text x="121.6" y="102.4">330pF</text>
<text x="177.2" y="104.4">3</text>
<text x="192.5" y="104.4">2</text>
<text x="192.5" y="106.3">4</text>
<text x="32.8" y="112.3">R113</text>
<text x="55.7" y="109.3" transform="rotate(-90 55.7 109.3)">10K/NC</text>
<text x="65.7" y="108.4">C102</text>
<text x="65.7" y="112.3">2.2uF</text>
<text x="80.7" y="109.1" transform="rotate(-90 80.7 109.1)">9</text>
<text x="92.7" y="108.4">R172</text>
<text x="121.6" y="108.4">C107C108C49</text>
<text x="166" y="108.4">C65</text>
<text x="166" y="112.3">10uF</text>
<text x="171.8" y="108.4">C109</text>
<text x="171.8" y="112.3">0.1uF</text>
<text x="184.9" y="113" transform="rotate(-90 184.9 113)">1</text>
<text x="185.3" y="112.3">AMS1117-3.3V</text>
<text x="200.8" y="108.4">C110C67</text>
<text x="200.8" y="112.3">10uF0.1uF</text>
<text x="32.8" y="116.1">10K</text>
<text x="98.1" y="116.4" transform="rotate(-90 98.1 116.4)">13.7K 1%</text>
<text x="123.2" y="114.7" transform="rotate(-90 123.2 114.7)">22uF</text>
<text x="127.1" y="115.3" transform="rotate(-90 127.1 115.3)">0.1uF</text>
<text x="129" y="114.7" transform="rotate(-90 129 114.7)">22uF</text>
<text x="13.5" y="135.4">V_FUSED</text>
<text x="133.6" y="136.9">VCC_12V</text>
<text x="15.5" y="143.1">C59</text>
<text x="21.3" y="143.1">C60</text>
<text x="73.4" y="141.2">C58</text>
<text x="81.1" y="138.3">C56</text>
<text x="83" y="143.1">0.1uF</text>
<text x="104.3" y="138.3">L4</text>
<text x="186.9" y="143">1</text>
<text x="190.5" y="140.4">U28</text>
<text x="204" y="143">5</text>
<text x="13.2" y="149.3" transform="rotate(-90 13.2 149.3)">10uF/50V</text>
<text x="24.8" y="148.1" transform="rotate(-90 24.8 148.1)">0.1uF</text>
<text x="36.4" y="149.6" transform="rotate(-90 36.4 149.6)">R108</text>
<text x="75" y="148.1" transform="rotate(-90 75 148.1)">0.1uF</text>
<text x="103.5" y="147">D30</text>
<text x="103.5" y="149.3">B340A</text>
<text x="104.3" y="144.3">6.8uH</text>
<text x="119.7" y="148.9">R123</text>
<text x="155.8" y="145.8">V_FUSED</text>
<text x="176.1" y="146.7">SPK_5V</text>
<text x="186.9" y="144.9">2</text>
<text x="186.9" y="146.9">3</text>
<text x="204" y="146.9">4</text>
<text x="46.7" y="154.6">EN</text>
<text x="59.5" y="154.6">8</text>
<text x="63.2" y="152">U7</text>
<text x="67.1" y="151.8" transform="rotate(-90 67.1 151.8)">9</text>
<text x="72.9" y="151.8" transform="rotate(-90 72.9 151.8)">7</text>
<text x="76.8" y="151.8" transform="rotate(-90 76.8 151.8)">2</text>
<text x="84.4" y="154.6">1</text>
<text x="119.7" y="154.7">140K 1%</text>
<text x="175.7" y="152.8">C295</text>
<text x="177.6" y="150.9">R201</text>
<text x="183.1" y="155.4" transform="rotate(-90 183.1 155.4)">470R</text>
<text x="187.7" y="152">HT7550-2</text>
<text x="36.4" y="156.2" transform="rotate(-90 36.4 156.2)">47K</text>
<text x="48.3" y="160.5">R125</text>
<text x="59.5" y="160.4">4</text>
<text x="84.4" y="160.4">6</text>
<text x="125.5" y="158.6">C61</text>
<text x="127.1" y="161.6" transform="rotate(-90 127.1 161.6)">0.1uF</text>
<text x="129.4" y="160.5">C62</text>
<text x="135.1" y="160.5">C63</text>
<text x="175.7" y="156.6">0.1uF</text>
<text x="188.8" y="160.4">1</text>
<text x="192.5" y="157.8">SPK1</text>
<text x="50.2" y="166.3">C68</text>
<text x="50.2" y="162.4">100K</text>
<text x="59.5" y="166.2">5</text>
<text x="84.4" y="166.2">3</text>
<text x="123.2" y="164.7" transform="rotate(-90 123.2 164.7)">10uF/50V</text>
<text x="135.1" y="164.4">100uF/35V</text>
<text x="162.9" y="163.2">VCC_5V</text>
<text x="186.9" y="167.1">MLT-9650</text>
<text x="188.8" y="162.3">2</text>
<text x="50.2" y="168.2">1nF</text>
<text x="63.3" y="170.9">AOZ1283PI</text>
<text x="34.8" y="175.9">R117</text>
<text x="44.4" y="175.9">R130</text>
<text x="119.7" y="174">R128</text>
<text x="119.7" y="179.8">10K 1%</text>
<text x="36.4" y="181.3" transform="rotate(-90 36.4 181.3)">10K</text>
<text x="46" y="182.8" transform="rotate(-90 46 182.8)">37.4K</text>
<text x="222" y="183.7">Title</text>
<text x="229.7" y="185.6">BIGTREETECH Octopus Pro</text>
<text x="222" y="189.5">Size</text>
<text x="223.9" y="191.4">B</text>
<text x="229.7" y="191.4">Power</text>
<text x="229.7" y="189.5">Document Number</text>
<text x="285.7" y="189.5">Rev</text>
<text x="287.7" y="191.4">V1.0</text>
<text x="222" y="195.2">Date:</text>
<text x="232.1" y="195.2">Thursday, March 02, 2023</text>
<text x="260.6" y="195.2">Sheet</text>
<text x="270.2" y="195.2">4</text>
<text x="276" y="195.2">of</text>
<text x="281.8" y="195.2">5</text>
</g>
<g font-size="1.7" fill="#00c">
<text x="15.5" y="22.6">7</text>
<text x="15.5" y="20.7">8</text>
<text x="15.5" y="28.4">4</text>
<text x="15.5" y="26.5">5</text>
<text x="15.5" y="24.6">6</text>
<text x="15.5" y="34.2">1</text>
<text x="15.5" y="32.3">2</text>
<text x="15.5" y="30.4">3</text>
<text x="157.3" y="42">1</text>
<text x="170.9" y="42">1</text>
<text x="157.3" y="53.6">1</text>
<text x="170.9" y="53.6">1</text>
<text x="74.3" y="90.2">IN</text>
<text x="74.3" y="92.2">IN</text>
<text x="85.3" y="90.2">PG</text>
<text x="85.6" y="92.2">BS</text>
<text x="74.3" y="101.8">EN</text>
<text x="74.3" y="97.9">ILMT</text>
<text x="85.7" y="97.9">LX</text>
<text x="74.3" y="105.7">VCC</text>
<text x="81.9" y="105.8" transform="rotate(-90 81.9 105.8)">GND</text>
<text x="85.6" y="105.7">FB</text>
<text x="180.5" y="105.7">VIN</text>
<text x="185.3" y="105.7">VOUT</text>
<text x="185.3" y="107.6">VOUT</text>
<text x="186.1" y="109.7" transform="rotate(-90 186.1 109.7)">GND</text>
<text x="190.2" y="144.3">GND</text>
<text x="190.2" y="146.2">VIN</text>
<text x="190.2" y="148.1">VOUT</text>
<text x="198.2" y="148.1">NC1</text>
<text x="198.2" y="144.3">NC2</text>
<text x="62.8" y="155.8">EN</text>
<text x="79.9" y="155.8">LX</text>
<text x="62.8" y="161.6">FSW</text>
<text x="68.4" y="156.9" transform="rotate(-90 68.4 156.9)">VIN</text>
<text x="74.2" y="156.4" transform="rotate(-90 74.2 156.4)">SS</text>
<text x="78" y="156.4" transform="rotate(-90 78 156.4)">BS</text>
<text x="79.8" y="161.6">FB</text>
<text x="192.1" y="161.6">+</text>
<text x="62.8" y="167.4">COMP</text>
<text x="78.1" y="167.4">GND</text>
<text x="192.1" y="163.6">-</text>
</g>
<g font-size="1.4">
<text x="30.9" y="11.7">5</text>
<text x="88.8" y="11.7">4</text>
<text x="146.7" y="11.7">3</text>
<text x="204.6" y="11.7">2</text>
<text x="262.6" y="11.7">1</text>
<text x=".5" y="36.3">D</text>
<text x="292" y="36.3">D</text>
<text x=".5" y="82.2">C</text>
<text x="292" y="82.2">C</text>
<text x=".5" y="128">B</text>
<text x="292" y="128">B</text>
<text x=".5" y="173.9">A</text>
<text x="292" y="173.9">A</text>
<text x="30.9" y="197">5</text>
<text x="88.8" y="197">4</text>
<text x="146.7" y="197">3</text>
<text x="204.6" y="197">2</text>
<text x="262.6" y="197">1</text>
</g>
</svg>
